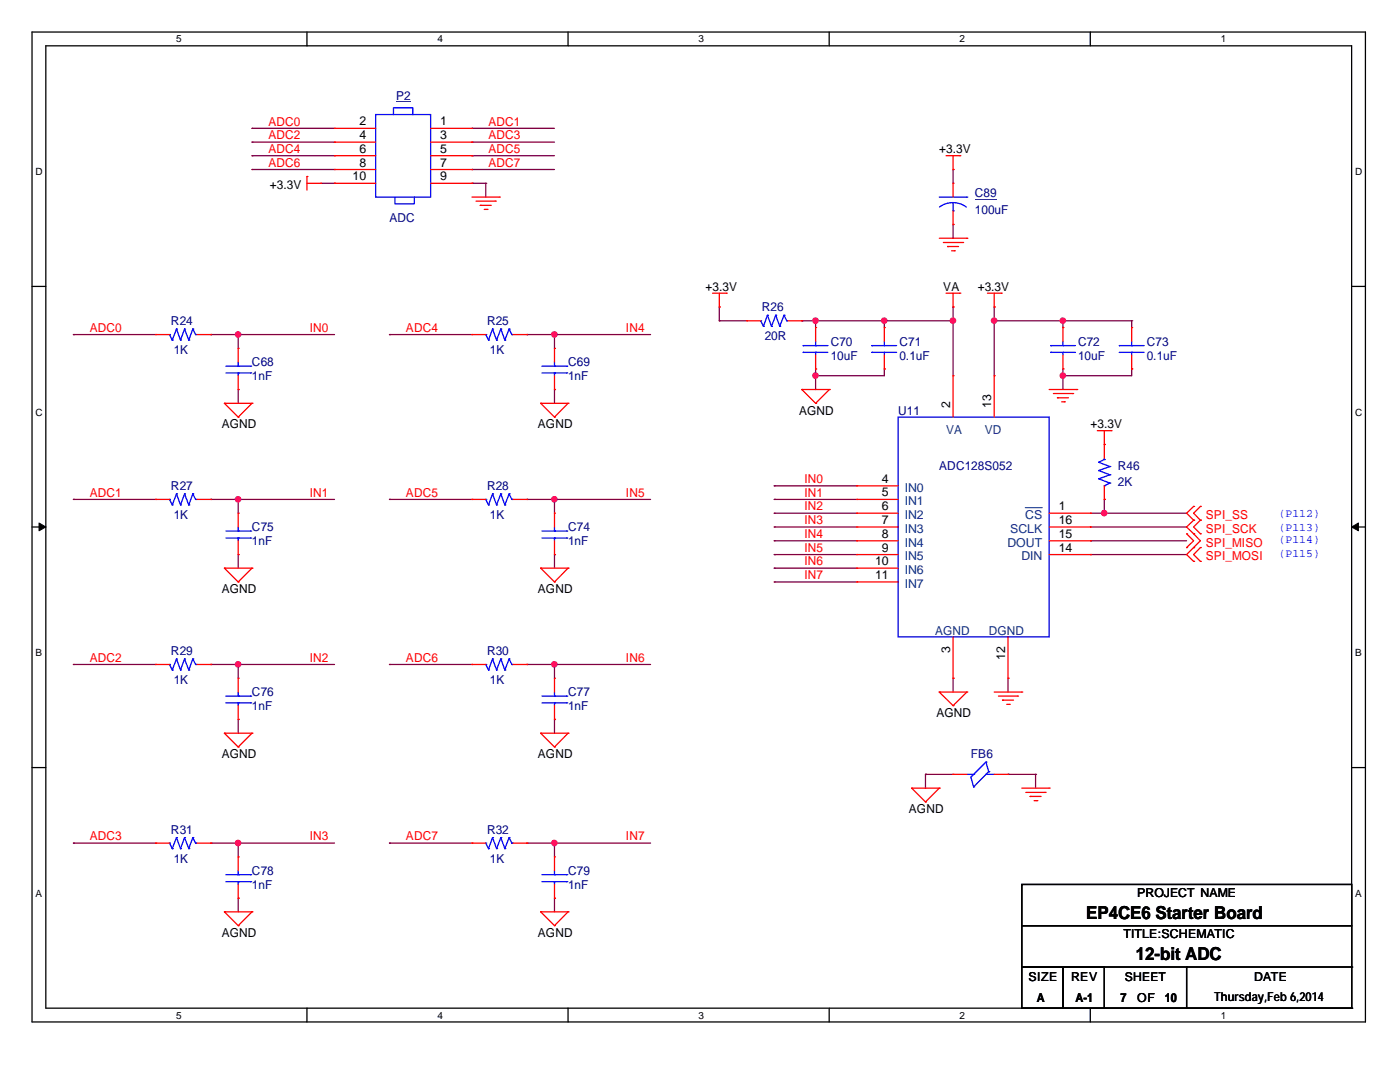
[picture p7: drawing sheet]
<svg xmlns="http://www.w3.org/2000/svg" width="279mm" height="216mm" viewBox="0 0 279 216" stroke-linecap="round" stroke-linejoin="round" font-family="sans-serif">
<path d="M6.4 6.4h266.1v197.5h-266.1zM9.1 9.1h260.6v192.1h-260.6z" fill="none" stroke="#000" stroke-width=".25"/>
<g fill="#fff">
<path d="M35.2 6.6h1.1v2.3h-1.1z"/>
<path d="M35.2 201.4h1.1v2.3h-1.1z"/>
</g>
<path d="M61.3 6.4v2.7M61.3 201.2v2.7" fill="none" stroke="#000" stroke-width=".25"/>
<g fill="#fff">
<path d="M87.3 6.6h1.1v2.3h-1.1z"/>
<path d="M87.3 201.4h1.1v2.3h-1.1z"/>
</g>
<path d="M113.4 6.4v2.7M113.4 201.2v2.7" fill="none" stroke="#000" stroke-width=".25"/>
<g fill="#fff">
<path d="M139.4 6.6h1.1v2.3h-1.1z"/>
<path d="M139.4 201.4h1.1v2.3h-1.1z"/>
</g>
<path d="M165.5 6.4v2.7M165.5 201.2v2.7" fill="none" stroke="#000" stroke-width=".25"/>
<g fill="#fff">
<path d="M191.5 6.6h1.1v2.3h-1.1z"/>
<path d="M191.5 201.4h1.1v2.3h-1.1z"/>
</g>
<path d="M217.6 6.4v2.7M217.6 201.2v2.7" fill="none" stroke="#000" stroke-width=".25"/>
<g fill="#fff">
<path d="M243.6 6.6h1.1v2.3h-1.1z"/>
<path d="M243.6 201.4h1.1v2.3h-1.1z"/>
<path d="M7.1 33.1h1.4v2.2h-1.4z"/>
<path d="M270.5 33.1h1.4v2.2h-1.4z"/>
<path d="M7.1 81.1h1.4v2.3h-1.4z"/>
<path d="M270.5 81.1h1.4v2.3h-1.4z"/>
</g>
<path d="M6.4 57.2h2.7M269.7 57.2h2.8" fill="none" stroke="#000" stroke-width=".25"/>
<g fill="#fff">
<path d="M7.1 129.1h1.3v2.3h-1.3z"/>
<path d="M270.5 129.1h1.3v2.3h-1.3z"/>
</g>
<path d="M6.4 105.2h2.7M269.7 105.2h2.8" fill="none" stroke="#000" stroke-width=".25"/>
<g fill="#000" stroke="#000" stroke-width=".2">
<path d="M7.8 104.4l1.3 .8-1.3 .7z" fill-rule="evenodd"/>
<path d="M269.7 105.2l1.4-.8v1.5z" fill-rule="evenodd"/>
</g>
<g fill="#fff">
<path d="M7.1 177.1h1.3v2.3h-1.3z"/>
<path d="M270.5 177.1h1.3v2.3h-1.3z"/>
</g>
<path d="M6.4 153.2h2.7M269.7 153.2h2.8M203.9 176.5h65.8v8.2h-65.8zM203.9 184.7h65.8v8.3h-65.8zM203.9 193h8.2v8.2h-8.2zM212.1 193h8.3v8.2h-8.3zM236.8 193h.1M236.8 193v8.2M269.7 193h.1M269.7 193v8.2M220.4 201.2h49.3M269.7 201.2h.1" fill="none" stroke="#000" stroke-width=".25"/>
<g fill="none" stroke="#800040" stroke-width=".25">
<path d="M50.3 25.6h.1M50.3 28.4h.1M50.3 31.1h.1M50.3 33.8h.1M50.3 25.6h16.5M50.3 28.4h16.5M50.3 31.1h16.5M50.3 33.8h16.5M64 36.6h2.8M66.8 36.6h.1M94.2 25.6h.1M94.2 28.4h.1"/>
<path d="M94.2 31.1h.1M94.2 33.8h.1M94.2 36.6h.1M94.2 25.6h16.5M94.2 28.4h16.5M94.2 31.1h16.5M94.2 33.8h16.5M94.2 36.6h2.7M96.9 36.6h.1M96.9 36.6v2.7M190.2 33.8h.1M190.2 33.8v2.8"/>
<path d="M190.2 44.8h.1M190.2 44.8v2.7M14.6 66.8h.1M14.6 66.8h16.5M42.1 66.8h.1M42.1 66.8h24.7M47.5 66.8h.1M47.5 77.7h.1M47.5 66.8v2.7M47.5 77.7v2.8M77.7 66.8h.1M77.7 66.8h16.5"/>
<path d="M105.2 66.8h.1M105.2 66.8h24.6M110.7 66.8h.1M110.7 77.7h.1M110.7 66.8v2.7M110.7 77.7v2.8M143.6 61.3h.1M143.6 64h.1M143.6 64h5.5M143.6 61.3v2.7M160 64h.1M160 64h30.2"/>
<path d="M162.8 75h.1M162.8 73.6h.1M162.8 64h.1M162.8 64v1.4M162.8 73.6v4.1M176.5 73.6h.1M176.5 64h.1M176.5 73.6v1.4h-13.7M176.5 64v1.4M190.2 61.3h.1M190.2 64h.1M190.2 61.3v13.7"/>
<path d="M198.4 61.3h.1M198.4 64h.1M198.4 61.3v13.7M198.4 64h27.4M212.1 73.6h.1M212.1 75h.1M212.1 64h.1M212.1 64v1.4M212.1 73.6v4.1M225.8 73.6h.1M225.8 64h.1M225.8 73.6v1.4h-13.7"/>
<path d="M225.8 64v1.4M14.6 99.7h.1M14.6 99.7h16.5M42.1 99.7h.1M42.1 99.7h24.7M47.5 99.7h.1M47.5 99.7v2.7M77.7 99.7h.1M77.7 99.7h16.5M105.2 99.7h.1M105.2 99.7h24.6M110.7 99.7h.1"/>
<path d="M110.7 99.7v2.7M154.5 96.9h.1M154.5 99.7h.1M154.5 96.9h16.5M154.5 99.7h16.5M220.4 99.7h.1M220.4 99.7v2.7M47.5 110.7h.1M47.5 110.7v2.7M110.7 110.7h.1M110.7 110.7v2.7M154.5 102.4h.1"/>
<path d="M154.5 105.2h.1M154.5 107.9h.1M154.5 110.7h.1M154.5 113.4h.1M154.5 116.1h.1M154.5 105.2h16.5M154.5 107.9h16.5M154.5 110.7h16.5M154.5 102.4h16.5M154.5 113.4h16.5M154.5 116.1h16.5M217.6 105.2h.1"/>
<path d="M217.6 107.9h.1M217.6 110.7h.1M217.6 105.2h19.2M217.6 107.9h19.2M217.6 110.7h19.2M217.6 102.4h19.2M220.4 102.4h.1M14.6 132.6h.1M14.6 132.6h16.5M42.1 132.6h.1M42.1 132.6h24.7M47.5 132.6h.1"/>
<path d="M47.5 132.6v2.7M77.7 132.6h.1M77.7 132.6h16.5M105.2 132.6h.1M105.2 132.6h24.6M110.7 132.6h.1M110.7 132.6v2.7M190.2 135.3h.1M190.2 135.3v2.8M201.2 135.3h.1M201.2 135.3v2.8M47.5 143.6h.1"/>
<path d="M47.5 143.6v2.7M110.7 143.6h.1M110.7 143.6v2.7M184.7 154.5h.1M184.7 154.5v2.8M184.7 154.5h5.5M201.2 154.5h.1M201.2 154.5h5.5M206.7 154.5h.1M206.7 154.5v2.8M14.6 168.2h.1M14.6 168.2h16.5"/>
<path d="M42.1 168.2h.1M42.1 168.2h24.7M47.5 168.2h.1M47.5 179.2h.1M47.5 168.2v2.8M47.5 179.2v2.7M77.7 168.2h.1M77.7 168.2h16.5M105.2 168.2h.1M105.2 168.2h24.6M110.7 168.2h.1M110.7 179.2h.1"/>
<path d="M110.7 168.2v2.8M110.7 179.2v2.7"/>
</g>
<g fill="#f0f" stroke="#f0f" stroke-width=".25">
<circle cx="47.5" cy="66.7" r=".54"/>
<circle cx="47.5" cy="99.6" r=".54"/>
<circle cx="47.5" cy="132.6" r=".54"/>
<circle cx="47.5" cy="168.2" r=".54"/>
<circle cx="110.6" cy="66.7" r=".54"/>
<circle cx="110.6" cy="99.6" r=".54"/>
<circle cx="110.6" cy="132.6" r=".54"/>
<circle cx="110.6" cy="168.2" r=".54"/>
<circle cx="212.1" cy="74.9" r=".54"/>
<circle cx="212.1" cy="64" r=".54"/>
<circle cx="198.4" cy="64" r=".54"/>
<circle cx="162.7" cy="74.9" r=".54"/>
<circle cx="176.5" cy="64" r=".54"/>
<circle cx="162.7" cy="64" r=".54"/>
<circle cx="190.2" cy="64" r=".54"/>
<circle cx="220.4" cy="102.4" r=".54"/>
</g>
<g fill="none" stroke="#f00" stroke-width=".25">
<path d="M61.3 35.2h.1M61.3 36.6h2.7M61.3 35.2v2.7M64 36.6h.1M66.8 25.6h.1M66.8 28.4h.1M66.8 31.1h.1M66.8 33.8h.1M66.8 36.6h.1M66.8 36.6h8.2M66.8 31.1h8.2M66.8 25.6h8.2"/>
<path d="M66.8 28.4h8.2M66.8 33.8h8.2M85.9 36.6h8.3M85.9 31.1h8.3M85.9 25.6h8.3M85.9 28.4h8.3M85.9 33.8h8.3M94.2 25.6h.1M94.2 28.4h.1M94.2 31.1h.1M94.2 33.8h.1M94.2 36.6h.1"/>
<path d="M94.2 39.3h5.5M99.7 39.3h.1M188.8 31.1h2.8M190.2 33.8h.1M190.2 36.6h.1M190.2 31.1v2.7M190.2 36.6v2.7M191.6 31.1h.1M95 40.1h3.8M95.8 41h.1M95.8 41h2.2M96.6 41.8h.6"/>
<path d="M97.2 41.8h.1M98.8 40.1h.1M142.2 58.5h2.7M143.6 58.5v2.8M144.9 58.5h.1M187.5 47.5h5.5M188.3 48.4h3.8M188.8 58.5h2.8M189.1 49.2h.1M189.1 49.2h2.2M189.9 50h.6M190.2 44.8h.1"/>
<path d="M190.2 42.1v2.7M190.2 58.5v2.8M190.5 50h.1M191.6 58.5h.1M192.1 48.4h.1M193 47.5h.1M197.1 58.5h2.7M198.4 58.5v2.8M199.8 58.5h.1M31.1 66.8h.1M31.1 66.8h2.7M39.3 66.8h2.8"/>
<path d="M42.1 66.8h.1M47.5 77.7h.1M47.5 69.5h.1M47.5 69.5v2.7M47.5 75v2.7M94.2 66.8h.1M94.2 66.8h2.7M102.4 66.8h2.8M105.2 66.8h.1M110.7 77.7h.1M110.7 69.5h.1M110.7 69.5v2.7"/>
<path d="M110.7 75v2.7M143.6 61.3h.1M149.1 64h.1M149.1 64h2.7M157.3 64h2.7M160 77.7h.1M160 64h.1M160 77.7h5.5M160 77.7l2.8 2.8M162.8 73.6h.1M162.8 65.4h.1M162.8 65.4v2.7"/>
<path d="M162.8 70.9v2.7M165.5 77.7h.1M165.5 77.7l-2.7 2.8M176.5 73.6h.1M176.5 65.4h.1M176.5 65.4v2.7M176.5 70.9v2.7M190.2 61.3h.1M190.2 75h.1M190.2 75v8.2M198.4 61.3h.1M198.4 75h.1"/>
<path d="M198.4 75v8.2M209.4 77.7h5.5M210.2 78.5h3.9M211 79.4h.1M211 79.4h2.2M212.1 73.6h.1M212.1 65.4h.1M212.1 65.4v2.7M212.1 70.9v2.7M214.1 78.5h.1M214.9 77.7h.1M225.8 73.6h.1"/>
<path d="M225.8 65.4h.1M225.8 65.4v2.7M225.8 70.9v2.7M31.1 99.7h.1M31.1 99.7h2.7M39.3 99.7h2.8M42.1 99.7h.1M44.8 80.5h.1M44.8 80.5h5.5M44.8 80.5l2.7 2.7M47.5 83.2h.1M50.3 80.5h.1"/>
<path d="M50.3 80.5l-2.8 2.7M94.2 99.7h.1M94.2 99.7h2.7M102.4 99.7h2.8M105.2 99.7h.1M107.9 80.5h.1M107.9 80.5h5.5M107.9 80.5l2.8 2.7M110.7 83.2h.1M113.4 80.5h.1M113.4 80.5l-2.7 2.7M162.8 80.5h.1"/>
<path d="M171 96.9h.1M171 99.7h.1M171 96.9h8.2M171 99.7h8.2M211.9 80.2h.5M212.4 80.2h.1M219 85.9h2.7M220.4 88.7h.1M220.4 99.7h.1M220.4 85.9v5.5M220.4 96.9v2.8M221.7 85.9h.1"/>
<path d="M44.8 113.4h.1M44.8 113.4h5.5M44.8 113.4l2.7 2.7M47.5 116.1h.1M47.5 110.7h.1M47.5 102.4h.1M47.5 102.4v2.8M47.5 107.9v2.8M50.3 113.4h.1M50.3 113.4l-2.8 2.7M107.9 113.4h.1M107.9 113.4h5.5"/>
<path d="M107.9 113.4l2.8 2.7M110.7 116.1h.1M110.7 110.7h.1M110.7 102.4h.1M110.7 102.4v2.8M110.7 107.9v2.8M113.4 113.4h.1M113.4 113.4l-2.7 2.7M171 102.4h.1M171 105.2h.1M171 107.9h.1M171 110.7h.1"/>
<path d="M171 113.4h.1M171 116.1h.1M171 113.4h8.2M171 102.4h8.2M171 105.2h8.2M171 107.9h8.2M171 110.7h8.2M171 116.1h8.2M209.4 102.4h8.2M209.4 105.2h8.2M209.4 107.9h8.2M209.4 110.7h8.2"/>
<path d="M217.6 102.4h.1M217.6 110.7h.1M217.6 107.9h.1M217.6 105.2h.1M236.8 106.5h.1M236.8 109.3h.1M236.8 106.5l1.4 1.4-1.4 1.4M238.2 101h.1M238.2 103.8h.1M238.2 106.5h.1M238.2 109.3h.1M238.2 112h.1"/>
<path d="M238.2 101l-1.4 1.4 1.4 1.4M238.2 106.5l1.4 1.4-2.8 2.8 1.4 1.3M238.2 103.8l-1.4 1.4 1.4 1.3M239.6 103.8h.1M239.6 101h.1M239.6 106.5h.1M239.6 112h.1M239.6 109.3h.1M239.6 101l-1.4 1.4 1.4 1.4M239.6 103.8l-1.4 1.4 1.4 1.3M239.6 109.3l-1.4 1.4 1.4 1.3M31.1 132.6h.1"/>
<path d="M31.1 132.6h2.7M39.3 132.6h2.8M42.1 132.6h.1M47.5 135.3h.1M47.5 135.3v2.8M94.2 132.6h.1M94.2 132.6h2.7M102.4 132.6h2.8M105.2 132.6h.1M110.7 135.3h.1M110.7 135.3v2.8M187.5 138.1h.1"/>
<path d="M187.5 138.1h5.5M187.5 138.1l2.7 2.7M190.2 135.3h.1M190.2 127.1v8.2M193 138.1h.1M193 138.1l-2.8 2.7M198.4 138.1h5.5M199.3 138.9h3.8M200.1 139.7h.1M200.1 139.7h2.2M201.2 135.3h.1M201.2 127.1v8.2"/>
<path d="M203.1 138.9h.1M203.9 138.1h.1M44.8 146.3h.1M44.8 146.3h5.5M44.8 146.3l2.7 2.8M47.5 149.1h.1M47.5 143.6h.1M47.5 140.8v2.8M50.3 146.3h.1M50.3 146.3l-2.8 2.8M107.9 146.3h.1M107.9 146.3h5.5"/>
<path d="M107.9 146.3l2.8 2.8M110.7 149.1h.1M110.7 143.6h.1M110.7 140.8v2.8M113.4 146.3h.1M113.4 146.3l-2.7 2.8M181.9 157.3h.1M181.9 157.3h5.6M181.9 157.3l2.8 2.7M187.5 157.3h.1M187.5 157.3l-2.8 2.7M190.2 140.8h.1"/>
<path d="M190.2 154.5h.1M190.2 154.5h2.8M198.4 154.5h2.8M200.9 140.5h.5M201.2 154.5h.1M201.4 140.5h.1M203.9 157.3h5.5M204.7 158.1h3.9M205.6 158.9h.1M205.6 158.9h2.2M206.4 159.8h.5M206.9 159.8h.1"/>
<path d="M208.6 158.1h.1M209.4 157.3h.1M31.1 168.2h.1M31.1 168.2h2.7M39.3 168.2h2.8M42.1 168.2h.1M47.5 179.2h.1M47.5 171h.1M47.5 171v2.7M47.5 176.5v2.7M94.2 168.2h.1M94.2 168.2h2.7"/>
<path d="M102.4 168.2h2.8M105.2 168.2h.1M110.7 179.2h.1M110.7 171h.1M110.7 171v2.7M110.7 176.5v2.7M184.7 160h.1M44.8 181.9h.1M44.8 181.9h5.5M44.8 181.9l2.7 2.8M47.5 184.7h.1M50.3 181.9h.1"/>
<path d="M50.3 181.9l-2.8 2.8M107.9 181.9h.1M107.9 181.9h5.5M107.9 181.9l2.8 2.8M110.7 184.7h.1M113.4 181.9h.1M113.4 181.9l-2.7 2.8"/>
</g>
<g fill="none" stroke="#00f" stroke-width=".25">
<path d="M75 22.9h10.9v16.4h-10.9zM78.5 22.9v-1.4h3.9v1.4M78.8 39.3v1.4h3.9v-1.4M187.5 39.3h5.5M193 39.3h.1M187.5 41.3l1.2-.6 1.5-.3 1.4 .3 1.2 .6M190.2 42.1h.1M190.2 40.4v1.7M33.8 66.8h.1M33.8 66.8l.6 1.1M34.4 67.9h.1M35.2 65.7h.1"/>
<path d="M35.2 65.7l.8 2.2M35.2 65.7l-.8 2.2M36 67.9h.1M36.8 65.7h.1M36.8 65.7l.9 2.2M36.8 65.7l-.8 2.2M37.7 67.9h.1M38.5 65.7h.1M38.5 65.7l.5 1.1M38.5 65.7l-.8 2.2M39 66.8h.1M39 66.8h.3"/>
<path d="M45.1 73.1h4.9M45.1 74.4h4.9M47.5 74.4h.1M47.5 73.1h.1M47.5 72.2v.9M47.5 74.4v.6M50 73.1h.1M50 74.4h.1M96.9 66.8h.1M96.9 66.8l.6 1.1M97.5 67.9h.1M98.3 65.7h.1"/>
<path d="M98.3 65.7l.8 2.2M98.3 65.7l-.8 2.2M99.1 67.9h.1M99.9 65.7h.1M99.9 65.7l.9 2.2M99.9 65.7l-.8 2.2M100.8 67.9h.1M101.6 65.7h.1M101.6 65.7l.6 1.1M101.6 65.7l-.8 2.2M102.2 66.8h.1M102.2 66.8h.2"/>
<path d="M108.2 73.1h4.9M108.2 74.4h4.9M110.7 74.4h.1M110.7 73.1h.1M110.7 72.2v.9M110.7 74.4v.6M113.1 73.1h.1M113.1 74.4h.1M151.8 64h.1M151.8 64l.6 1.1M152.4 65.1h.1M153.2 62.9h.1"/>
<path d="M153.2 62.9l.8 2.2M153.2 62.9l-.8 2.2M154 65.1h.1M154.8 62.9h.1M154.8 62.9l.8 2.2M154.8 62.9l-.8 2.2M155.6 65.1h.1M156.5 62.9h.1M156.5 62.9l.5 1.1M156.5 62.9l-.9 2.2M157 64h.1M157 64h.3"/>
<path d="M160.3 69h.1M160.3 70.3h.1M160.3 69h4.9M160.3 70.3h4.9M162.8 70.3h.1M162.8 69h.1M162.8 68.1v.9M162.8 70.3v.6M174 69h.1M174 70.3h.1M174 69h4.9M174 70.3h4.9"/>
<path d="M176.5 70.3h.1M176.5 69h.1M176.5 68.1v.9M176.5 70.3v.6M209.7 69h.1M209.7 70.3h.1M209.7 69h4.9M209.7 70.3h4.9M212.1 70.3h.1M212.1 69h.1M212.1 68.1v.9M212.1 70.3v.6"/>
<path d="M223.4 69h.1M223.4 70.3h.1M223.4 69h4.9M223.4 70.3h4.9M225.8 70.3h.1M225.8 69h.1M225.8 68.1v.9M225.8 70.3v.6M33.8 99.7h.1M33.8 99.7l.6 1.1M35.2 98.6h.1M35.2 98.6l.8 2.2"/>
<path d="M35.2 98.6l-.8 2.2M36.8 98.6h.1M36.8 98.6l.9 2.2M36.8 98.6l-.8 2.2M38.5 98.6h.1M38.5 98.6l.5 1.1M38.5 98.6l-.8 2.2M39 99.7h.1M39 99.7h.3M96.9 99.7h.1M96.9 99.7l.6 1.1M98.3 98.6h.1"/>
<path d="M98.3 98.6l.8 2.2M98.3 98.6l-.8 2.2M99.9 98.6h.1M99.9 98.6l.9 2.2M99.9 98.6l-.8 2.2M101.6 98.6h.1M101.6 98.6l.6 1.1M101.6 98.6l-.8 2.2M102.2 99.7h.1M102.2 99.7h.2M179.2 83.2h30.2v43.9h-30.2zM219.3 92.2h.1"/>
<path d="M219.3 93.9h.1M219.3 95.5h.1M219.3 92.2l2.2 .9M219.3 93.9l2.2 .8M219.3 95.5l2.2 .9M220.4 96.9h.1M220.4 91.7h.1M220.4 91.7l-1.1 .5M220.4 91.4v.3M221.5 93.1h.1M221.5 94.7h.1M221.5 96.4h.1"/>
<path d="M221.5 93.1l-2.2 .8M221.5 94.7l-2.2 .8M221.5 96.4l-1.1 .5M34.4 100.8h.1M36 100.8h.1M37.7 100.8h.1M45.1 106h4.9M45.1 107.4h4.9M47.5 107.4h.1M47.5 106h.1M47.5 105.2v.8M47.5 107.4v.5"/>
<path d="M50 106h.1M50 107.4h.1M97.5 100.8h.1M99.1 100.8h.1M100.8 100.8h.1M108.2 106h4.9M108.2 107.4h4.9M110.7 107.4h.1M110.7 106h.1M110.7 105.2v.8M110.7 107.4v.5M113.1 106h.1"/>
<path d="M113.1 107.4h.1M33.8 132.6h.1M33.8 132.6l.6 1.1M34.4 133.7h.1M35.2 131.5h.1M35.2 131.5l.8 2.2M35.2 131.5l-.8 2.2M36 133.7h.1M36.8 131.5h.1M36.8 131.5l.9 2.2M36.8 131.5l-.8 2.2M37.7 133.7h.1"/>
<path d="M38.5 131.5h.1M38.5 131.5l.5 1.1M38.5 131.5l-.8 2.2M39 132.6h.1M39 132.6h.3M45.1 138.9h4.9M47.5 138.9h.1M47.5 138.1v.8M50 138.9h.1M96.9 132.6h.1M96.9 132.6l.6 1.1M97.5 133.7h.1"/>
<path d="M98.3 131.5h.1M98.3 131.5l.8 2.2M98.3 131.5l-.8 2.2M99.1 133.7h.1M99.9 131.5h.1M99.9 131.5l.9 2.2M99.9 131.5l-.8 2.2M100.8 133.7h.1M101.6 131.5h.1M101.6 131.5l.6 1.1M101.6 131.5l-.8 2.2M102.2 132.6h.1"/>
<path d="M102.2 132.6h.2M108.2 138.9h4.9M110.7 138.9h.1M110.7 138.1v.8M113.1 138.9h.1M45.1 140.3h4.9M47.5 140.3h.1M47.5 140.3v.5M50 140.3h.1M108.2 140.3h4.9M110.7 140.3h.1M110.7 140.3v.5"/>
<path d="M113.1 140.3h.1M193 154.5h1.3M194.3 157h.1M194.3 154.5h.1M196.8 152.1h.1M196.8 154.5h.1M196.8 152.1l-3 3 .5 1.9M196.8 154.5h1.6M196.8 152.1l.5 1.9M197.3 154h.1M197.3 154l-3 3M33.8 168.2h.1"/>
<path d="M33.8 168.2l.6 1.1M34.4 169.3h.1M35.2 167.1h.1M35.2 167.1l.8 2.2M35.2 167.1l-.8 2.2M36 169.3h.1M36.8 167.1h.1M36.8 167.1l.9 2.2M36.8 167.1l-.8 2.2M37.7 169.3h.1M38.5 167.1h.1M38.5 167.1l.5 1.1"/>
<path d="M38.5 167.1l-.8 2.2M39 168.2h.1M39 168.2h.3M45.1 174.5h4.9M45.1 175.9h4.9M47.5 175.9h.1M47.5 174.5h.1M47.5 173.7v.8M47.5 175.9v.6M50 174.5h.1M50 175.9h.1M96.9 168.2h.1"/>
<path d="M96.9 168.2l.6 1.1M97.5 169.3h.1M98.3 167.1h.1M98.3 167.1l.8 2.2M98.3 167.1l-.8 2.2M99.1 169.3h.1M99.9 167.1h.1M99.9 167.1l.9 2.2M99.9 167.1l-.8 2.2M100.8 169.3h.1M101.6 167.1h.1M101.6 167.1l.6 1.1"/>
<path d="M101.6 167.1l-.8 2.2M102.2 168.2h.1M102.2 168.2h.2M108.2 174.5h4.9M108.2 175.9h4.9M110.7 175.9h.1M110.7 174.5h.1M110.7 173.7v.8M110.7 175.9v.6M113.1 174.5h.1M113.1 175.9h.1"/>
</g>
<path d="M204.6 101.3h3.4" fill="none" stroke="#004080" stroke-width=".2"/>
<path d="M79.1 20.2h2.9M194.6 39.7h4.3" fill="none" stroke="#000080" stroke-width=".2"/>
<g font-size="3.6">
<text x="216.8" y="183.3">EP4CE6 Starter Board</text>
<text x="226.7" y="191.6">12-bit ADC</text>
</g>
<g font-size="2.5" fill="#000080">
<text x="79.1" y="19.9">P2</text>
<text x="194.6" y="39.4">C89</text>
<text x="77.7" y="44.3">ADC</text>
<text x="194.6" y="42.7">100uF</text>
<text x="34.1" y="64.9">R24</text>
<text x="97.2" y="64.9">R25</text>
<text x="152.1" y="62.1">R26</text>
<text x="34.7" y="70.7">1K</text>
<text x="97.7" y="70.7">1K</text>
<text x="152.6" y="67.9">20R</text>
<text x="165.8" y="69">C70</text>
<text x="165.8" y="71.8">10uF</text>
<text x="179.5" y="69">C71</text>
<text x="179.5" y="71.8">0.1uF</text>
<text x="215.1" y="69">C72</text>
<text x="215.1" y="71.8">10uF</text>
<text x="228.9" y="69">C73</text>
<text x="228.9" y="71.8">0.1uF</text>
<text x="50.3" y="73.1">C68</text>
<text x="50.3" y="75.9">1nF</text>
<text x="113.4" y="73.1">C69</text>
<text x="113.4" y="75.9">1nF</text>
<text x="179.2" y="82.7">U11</text>
<text x="187.5" y="93.7">ADC128S052</text>
<text x="223.1" y="93.7">R46</text>
<text x="34.1" y="97.8">R27</text>
<text x="97.2" y="97.8">R28</text>
<text x="223.1" y="97">2K</text>
<text x="34.7" y="103.5">1K</text>
<text x="50.3" y="106">C75</text>
<text x="97.7" y="103.5">1K</text>
<text x="113.4" y="106">C74</text>
<text x="50.3" y="108.8">1nF</text>
<text x="113.4" y="108.8">1nF</text>
<text x="34.1" y="130.7">R29</text>
<text x="97.2" y="130.7">R30</text>
<text x="34.7" y="136.5">1K</text>
<text x="97.7" y="136.5">1K</text>
<text x="50.3" y="138.9">C76</text>
<text x="50.3" y="141.7">1nF</text>
<text x="113.4" y="138.9">C77</text>
<text x="113.4" y="141.7">1nF</text>
<text x="193.8" y="151.3">FB6</text>
<text x="34.1" y="166.4">R31</text>
<text x="97.2" y="166.4">R32</text>
<text x="34.7" y="172.1">1K</text>
<text x="97.7" y="172.1">1K</text>
<text x="50.3" y="174.6">C78</text>
<text x="50.3" y="177.3">1nF</text>
<text x="113.4" y="174.6">C79</text>
<text x="113.4" y="177.3">1nF</text>
</g>
<g font-size="2.5" fill="#f00">
<text x="53.6" y="25.1">ADC0</text>
<text x="53.6" y="27.8">ADC2</text>
<text x="97.5" y="25.1">ADC1</text>
<text x="97.5" y="27.8">ADC3</text>
<text x="53.6" y="30.5">ADC4</text>
<text x="53.6" y="33.3">ADC6</text>
<text x="97.5" y="30.5">ADC5</text>
<text x="97.5" y="33.3">ADC7</text>
<text x="17.9" y="66.2">ADC0</text>
<text x="61.8" y="66.2">IN0</text>
<text x="81" y="66.2">ADC4</text>
<text x="124.9" y="66.2">IN4</text>
<text x="17.9" y="99.1">ADC1</text>
<text x="61.8" y="99.1">IN1</text>
<text x="81" y="99.1">ADC5</text>
<text x="124.9" y="99.1">IN5</text>
<text x="160.6" y="96.4">IN0</text>
<text x="160.6" y="99.1">IN1</text>
<text x="160.6" y="101.9">IN2</text>
<text x="160.6" y="104.6">IN3</text>
<text x="160.6" y="107.4">IN4</text>
<text x="240.7" y="103.5">SPI_SS</text>
<text x="240.7" y="106.3">SPI_SCK</text>
<text x="160.6" y="110.1">IN5</text>
<text x="160.6" y="112.8">IN6</text>
<text x="240.7" y="109.1">SPI_MISO</text>
<text x="240.7" y="111.8">SPI_MOSI</text>
<text x="160.6" y="115.6">IN7</text>
<text x="17.9" y="132">ADC2</text>
<text x="61.8" y="132">IN2</text>
<text x="81" y="132">ADC6</text>
<text x="124.9" y="132">IN6</text>
<text x="17.9" y="167.7">ADC3</text>
<text x="61.8" y="167.7">IN3</text>
<text x="81" y="167.7">ADC7</text>
<text x="124.9" y="167.7">IN7</text>
</g>
<g font-size="2.5">
<text x="71.7" y="25">2</text>
<text x="71.7" y="27.8">4</text>
<text x="87.8" y="25">1</text>
<text x="87.8" y="27.8">3</text>
<text x="70.4" y="36">10</text>
<text x="71.7" y="30.5">6</text>
<text x="71.7" y="33.2">8</text>
<text x="87.8" y="30.5">5</text>
<text x="87.8" y="33.2">7</text>
<text x="87.8" y="36">9</text>
<text x="187.5" y="30.6">+3.3V</text>
<text x="53.8" y="37.7">+3.3V</text>
<text x="140.8" y="58">+3.3V</text>
<text x="188.3" y="58">VA</text>
<text x="195.1" y="58">+3.3V</text>
<text x="159.5" y="82.7">AGND</text>
<text x="189.6" y="81.3" transform="rotate(-90 189.6 81.3)">2</text>
<text x="197.8" y="81.3" transform="rotate(-90 197.8 81.3)">13</text>
<text x="44.2" y="85.5">AGND</text>
<text x="107.4" y="85.5">AGND</text>
<text x="217.6" y="85.5">+3.3V</text>
<text x="176" y="96.4">4</text>
<text x="176" y="99.1">5</text>
<text x="176" y="101.8">6</text>
<text x="211.3" y="101.8">1</text>
<text x="176" y="104.6">7</text>
<text x="176" y="107.3">8</text>
<text x="211.3" y="107.3">15</text>
<text x="211.3" y="104.6">16</text>
<text x="174.6" y="112.8">10</text>
<text x="176" y="110.1">9</text>
<text x="211.3" y="110.1">14</text>
<text x="44.2" y="118.4">AGND</text>
<text x="107.4" y="118.4">AGND</text>
<text x="174.6" y="115.5">11</text>
<text x="189.6" y="130.4" transform="rotate(-90 189.6 130.4)">3</text>
<text x="200.6" y="131.8" transform="rotate(-90 200.6 131.8)">12</text>
<text x="186.9" y="143">AGND</text>
<text x="44.2" y="151.3">AGND</text>
<text x="107.4" y="151.3">AGND</text>
<text x="181.4" y="162.3">AGND</text>
<text x="226.9" y="179">PROJECT NAME</text>
<text x="44.2" y="186.9">AGND</text>
<text x="107.4" y="186.9">AGND</text>
<text x="224.2" y="187.2">TITLE:SCHEMATIC</text>
<text x="205.3" y="195.7">SIZE</text>
<text x="213.8" y="195.7">REV</text>
<text x="250.3" y="195.7">DATE</text>
<text x="206.9" y="199.9">A</text>
<text x="214.6" y="199.9">A-1</text>
<text x="223.6" y="199.9">7</text>
<text x="226.9" y="199.9">OF</text>
<text x="232.5" y="199.9">10</text>
<text x="242.3" y="199.6">Thursday,Feb 6,2014</text>
</g>
<g font-size="2.5" fill="#004080">
<text x="188.8" y="86.6">VA</text>
<text x="196.5" y="86.6">VD</text>
<text x="180.6" y="98.1">IN0</text>
<text x="180.6" y="100.8">IN1</text>
<text x="180.6" y="103.5">IN2</text>
<text x="180.6" y="106.3">IN3</text>
<text x="201.6" y="106.3">SCLK</text>
<text x="204.6" y="103.5">CS</text>
<text x="180.6" y="109.1">IN4</text>
<text x="180.6" y="111.8">IN5</text>
<text x="201" y="109.1">DOUT</text>
<text x="203.8" y="111.8">DIN</text>
<text x="180.6" y="114.5">IN6</text>
<text x="180.6" y="117.3">IN7</text>
<text x="186.6" y="126.6">AGND</text>
<text x="197.3" y="126.6">DGND</text>
</g>
<text font-size="2.4" x="224.5" y="195.7">SHEET</text>
<g font-size="2.3" fill="#00f">
<text x="255.2" y="105.9">(P113)</text>
<text x="255.2" y="103.2">(P112)</text>
<text x="255.2" y="108.4">(P114)</text>
<text x="255.2" y="111.1">(P115)</text>
</g>
<g font-size="2">
<text x="35.2" y="8.5">5</text>
<text x="87.3" y="8.5">4</text>
<text x="139.4" y="8.5">3</text>
<text x="191.5" y="8.5">2</text>
<text x="243.6" y="8.5">1</text>
<text x="7.1" y="34.9">D</text>
<text x="270.5" y="34.9">D</text>
<text x="7.1" y="82.9">C</text>
<text x="270.5" y="82.9">C</text>
<text x="7.1" y="130.9">B</text>
<text x="270.5" y="130.9">B</text>
<text x="7.1" y="178.9">A</text>
<text x="270.5" y="178.9">A</text>
<text x="35.2" y="203.2">5</text>
<text x="87.3" y="203.2">4</text>
<text x="139.4" y="203.2">3</text>
<text x="191.5" y="203.2">2</text>
<text x="243.6" y="203.2">1</text>
</g>
</svg>
